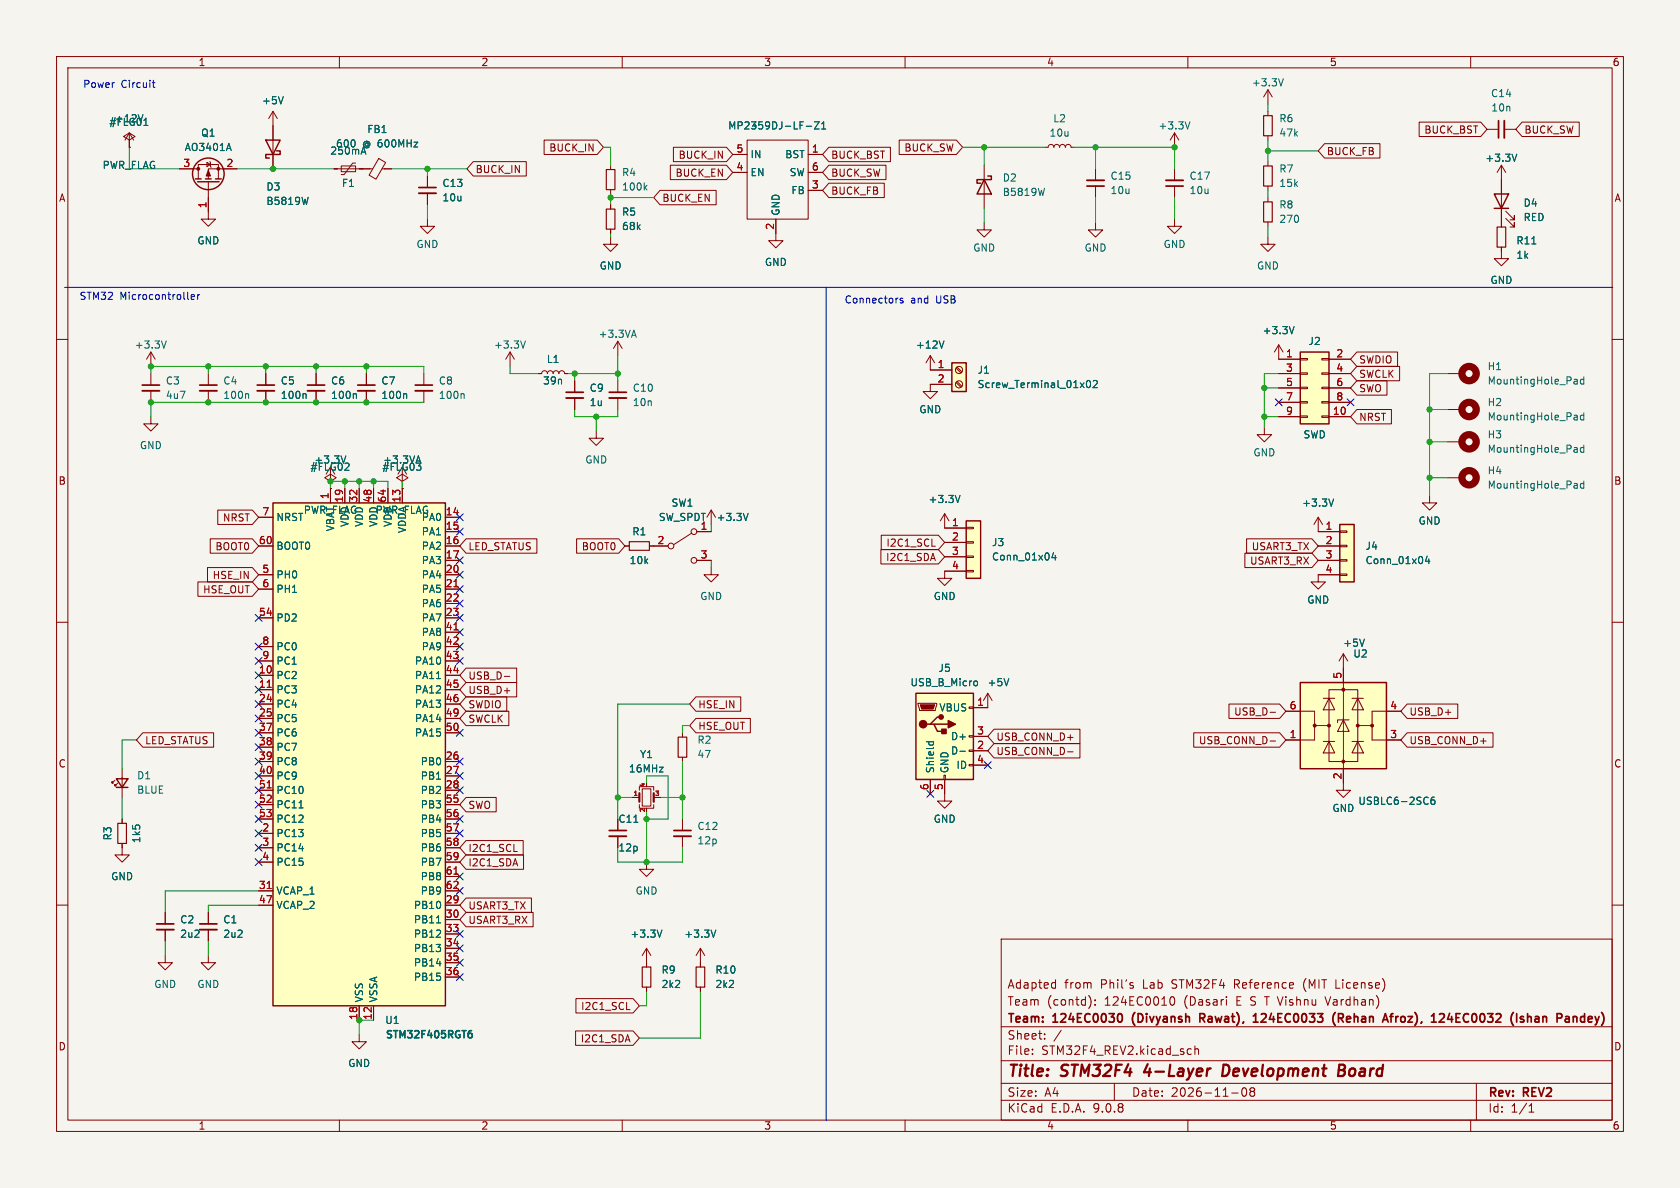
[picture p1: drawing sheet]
<svg xmlns="http://www.w3.org/2000/svg" width="297mm" height="210mm" viewBox="0 0 297 210" stroke-linecap="round" stroke-linejoin="round" font-family="sans-serif">
<path d="M0 0h297v210h-297z" fill="#f5f4ef" stroke="#f5f4ef" stroke-width=".18"/>
<g fill="none" stroke="#840000" stroke-width=".18">
<path d="M10 10h277v190h-277zM12 12h273v186h-273zM60 10v2M110 10v2M160 10v2M210 10v2M260 10v2M59.1 29.8h6.8M60.3 29.3h2.6v1.1h-2.6zM62.9 28.8h-.5l-1.6 2.1h-.5M67 28l1.2 .7-1.7 3-1.2-.7zM67.6 29.8h1.6"/>
<path d="M75.6 38.7v1.3h1.2l-1.2 1.3-1.3-1.3h1.3M75.6 31.1v2M75.6 34.2v2M129.5 27.3h2.6M129.5 30.5h2.6M132.1 24.8h10.8v13.9h-10.8zM137.2 38.7v2.6M142.9 27.3h2.5M142.9 30.5h2.5M142.9 33.7h2.5M224.2 41.9v1.3h1.2l-1.2 1.3-1.3-1.3h1.3M10 60h2"/>
<path d="M55.9 66v2.1M55.9 69.1v2M64.8 66v2.1M64.8 69.1v2M74.9 66v2.1M74.9 69.1v2M90.2 62.2l-.8 1.3M90.2 62.2l.7 1.3M90.2 62.2v2.6M95.2 66h.6l.1-.3 .4-.2 .3 .2 .2 .3 .1-.3 .4-.2 .3 .2 .2 .3 .1-.3 .4-.2 .4 .2 .1 .3 .2-.3 .3-.2 .4 .2 .1 .3h.5M285 60h2M10 110h2"/>
<path d="M285 110h2M10 160h2M177 166h108v32h-108zM186.2 173.7l.4 .1M186.6 173.2v1.5M186.6 174.6l-.4 .1M192.7 176.3l.2 .7-.2 1M193.6 177.6v.1M193.6 176.8v.1M200.2 174.2l.2 .2-.2 .3M200.2 173.7l.1 .1M207 176.3l.2-.1a.81 .81 0 0 1 .6 .6 .81 .81 0 0 1-.3 .8l-.3 .1-.2-.1"/>
<path d="M216.8 176.2v.1M216.8 176.7v1M234.2 176.2l.5 1.5M236.2 173.2v1.5h.7M285 160h2M60 198v2M110 198v2M160 198v2M177 194.5h108M177 191.5h108M177 187.5h108M177 181.5h108"/>
<path d="M182.5 186.3v.1M182.5 185.5v.1M184.7 183.6v.1M184.7 182.8v.1M187.6 182.1l-1.3 2M197 191.5v3M210 198v2M210.2 185.4l.4 .1M210.6 186.3l-.4 .1M211.2 185.5l.3-.1 .3 .1 .1 .9M211.2 184.9v1.5M217.7 193.2h1.2"/>
<path d="M219.7 192.4a.81 .81 0 0 0 .3 1.4l.2-.1 .2-.5-.2-.8M221 192.4v.3l.2 .2M221.2 192.9l-.2 .3v.5l.2 .1 .5-.1 .1-.2-.1-.4-.2-.2M221.2 192.9h.3M221.7 192.4l.1 .3-.3 .2M260 198v2M261 191.5v6.5M270.3 196.6h.9M270.3 195.5l.4-.4v1.5"/>
</g>
<path d="M202.9 188.1l-.7 1.4h1.3M217.1 188.3l-.8-.1-.2 2h.4l.6-.3M236.7 189.2h.6M236.8 188.2h.7a.49 .49 0 0 1 .3 .5 .49 .49 0 0 1-.5 .5l.3 .1a.58 .58 0 0 1-.3 .9h-.8z" fill="none" stroke="#840000" stroke-width=".4"/>
<g fill="none" stroke="#840000" stroke-width=".3">
<path d="M74 33.1h3.1M54.4 68.1h3M63.2 68.1h3.1M73.4 68.1h3.1M197.9 179.2a.81 .81 0 0 1 .6 .6 .81 .81 0 0 1-.3 .8l-.3 .1M212.5 180l.5 .7M212.8 179.3l-.7-.1v1.5M212.8 179.9l-.7 .1M221.6 179.6l.4-.4v1.5M236 179a1.74 1.74 0 0 0 .1 2.3M237 180l.5 .7M237.5 179.5l-.3-.3h-.6v1.5"/>
<path d="M237.5 179.7l-.3 .3h-.6M245.7 179.7h.6M246.3 179.2l-.4 .2v1.3M246.8 179.7v1M247.1 179.7l-.3 .3M254.7 179.2l.5 .1 .1 .3-.9 1.1h.9M256.3 179.1l-.4 1.1h.9M269.3 179.8l-.3-.1-.2 .2v.2l.5 .2v.3h-.5M270.1 179.8l.2-.1 .3 .1 .1 .9M270.1 179.2v1.5M278.1 179.8l.2-.1 .4 .1 .1 .9M278.1 179.7v1"/>
<path d="M279.6 179.8l-.2 .2v.4l.2 .2M221.6 180.7h.8"/>
</g>
<path d="M74 34.2h3.1M54.4 69.1h3M63.2 69.1h3.1M73.4 69.1h3.1" fill="none" stroke="#840000" stroke-width=".33"/>
<path d="M64.3 26l.4 1.2M142.5 22.3h1M144 21.5h.8l-.8 1.3h.8M145.2 22.8h.8M145.2 21.9l.4-.4v1.3M62.8 69.6l.2 .2v.6M71.7 69.6l.2 .2v.6M81.9 69.6l.2 .2v.6M92.9 60.3l-.4 1.2" fill="none" stroke="#006464" stroke-width=".18"/>
<path d="M48.3 88.9h30.4v88.9h-30.4z" fill="#ffffc2"/>
<path d="M264.2 34.3h2.5l-1.3 2.5zM264.2 36.8h2.5M48.3 88.9h30.4v88.9h-30.4z" fill="none" stroke="#840000" stroke-width=".25"/>
<g fill="none" stroke="#840000" stroke-width=".18">
<path d="M224.2 28.6v.7M224.2 32.9v.8M224.2 34.9v.8M224.2 39.2v.8M262.9 22.9h2M265.4 29.2l-.7 1.3M265.4 29.2l.8 1.3M265.4 29.2v10.9M265.9 22.9h2.1M266.2 38.6l1.5 1.5v-.7v.7h-.7M266.2 37.3l1.5 1.6v-.8v.8h-.7M265.4 43.7v2h1.3l-1.3 1.3-1.2-1.3h1.2"/>
<path d="M26.7 73.7v1.2h1.2l-1.2 1.3-1.3-1.3h1.3M105.4 76.2v1.3h1.3l-1.3 1.2-1.3-1.2h1.3M226.1 61l-.8 1.2M226.1 61l.7 1.2M226.1 61v2.5M255.9 66h2.5M255.9 72.4h2.5M45.7 91.4h2.6M45.7 96.5h2.6M58.4 82.6v2.5M58.4 86.4v2.5M61 86.4v2.5"/>
<path d="M63.5 86.4v2.5M66 86.4v2.5M68.6 86.4v2.5M71.1 82.6v2.5M71.1 86.4v2.5M78.7 91.4h2.6M78.7 96.5h2.6M78.7 94h2.6M78.7 99.1h2.6M255.9 84.5h2.5M45.7 101.6h2.6M45.7 104.1h2.6"/>
<path d="M45.7 109.2h2.6M45.7 114.3h2.6M45.7 116.8h2.6M45.7 119.4h2.6M78.7 101.6h2.6M78.7 104.1h2.6M78.7 109.2h2.6M78.7 114.3h2.6M78.7 116.8h2.6M78.7 119.4h2.6M78.7 106.7h2.6M78.7 111.8h2.6"/>
<path d="M45.7 121.9h2.6M45.7 124.5h2.6M45.7 127h2.6M45.7 129.5h2.6M45.7 132.1h2.6M45.7 134.6h2.6M45.7 137.2h2.6M45.7 139.7h2.6M78.7 121.9h2.6M78.7 124.5h2.6M78.7 127h2.6M78.7 129.5h2.6"/>
<path d="M78.7 134.6h2.6M78.7 137.2h2.6M78.7 139.7h2.6M45.7 142.2h2.6M45.7 144.8h2.6M45.7 147.3h2.6M45.7 149.9h2.6M45.7 152.4h2.6M45.7 157.5h2.6M78.7 142.2h2.6M78.7 144.8h2.6M78.7 147.3h2.6"/>
<path d="M78.7 149.9h2.6M78.7 152.4h2.6M78.7 157.5h2.6M78.7 154.9h2.6M45.7 160h2.6M63.5 177.8v2.5M66 177.8v2.5M78.7 160h2.6M78.7 162.6h2.6M78.7 165.1h2.6M78.7 167.6h2.6M78.7 170.2h2.6"/>
<path d="M78.7 172.7h2.6"/>
</g>
<path d="M80.3 103.7h.7M80.3 111.3h.7M47.2 121.5h.8M47.2 139.3h.8M47.2 157.1h.8M80.3 154.5h.7" fill="none" stroke="#a90000" stroke-width=".18"/>
<g fill="none" stroke="#006464" stroke-width=".18">
<path d="M268.2 27.2l-.5 1.3M228.8 57.7l-.4 1.3M270.8 43.1h.7M278.4 67l.4 .1v.8M278.4 73.4l.4 .1v.7M278.8 67.8l-.4 .1M278.8 67.3l-.4 .1M278.8 74.2h-.4M278.8 73.7l-.4 .1M280 67.1l-.4-.1-.2 .3 .1 .5h.5M280 66.6v1.3M280 73v1.2"/>
<path d="M280 73.5l-.4-.1-.2 .2 .1 .6h.5M61.1 80.6l-.4 1.3M74 80.6l.4 1.3M278.4 85.5h.4v.8M278.8 86.2l-.4 .1M278.8 85.8h-.4M280 85v1.3M280 85.5h-.4l-.2 .2 .1 .5h.5M77.2 120h.7M52.9 142.8h.7M77.2 163.1h.7"/>
</g>
<path d="M82.9 182.7h.3l.3 .2-.1 .5h-.5M83.4 182.2l-.5 .1" fill="none" stroke="#006464" stroke-width=".25"/>
<path d="M223.4 29.3h1.5v3.6h-1.5zM223.4 35.7h1.5v3.5h-1.5zM264.7 40.1h1.5v3.6h-1.5z" fill="none" stroke="#840000" stroke-width=".2"/>
<path d="M264.9 21.3v3.1" fill="none" stroke="#840000" stroke-width=".3"/>
<path d="M265.9 21.3v3.1" fill="none" stroke="#840000" stroke-width=".33"/>
<g fill="none" stroke="#840000" stroke-width="1.3">
<circle cx="259.7" cy="66" r="1.27"/>
<circle cx="259.7" cy="72.4" r="1.27"/>
<circle cx="259.7" cy="84.5" r="1.27"/>
</g>
<path d="M229.9 62.2h5v12.7h-5z" fill="#ffffc2"/>
<g fill="none" stroke="#840000" stroke-width=".25">
<path d="M34.5 31.6h1.1M34.9 32.1h3.8M36.3 31.6h1M38.1 31.6h1M47 24.8h2.5l-1.2 2.5zM48.9 26.7h.6v.6h-2.5v.6h.6M229.9 62.2h5v12.7h-5zM20.6 137.7h2l-1 1.5zM20.6 139.2h2"/>
<circle cx="36.8" cy="30.7" r="2.79"/>
</g>
<g fill="none" stroke="#840000" stroke-width=".18">
<path d="M48.3 19.7l-.8 1.3M48.3 19.7l.7 1.3M48.3 19.7v10.1M22.9 24.8l1-.7-1-.6-1.1 .6 1.1 .7v1.2M22.9 26h.1M22.9 23.5l-.8 1.3M22.9 23.5l.7 1.3M22.9 23.5v2.5M31.7 29.8h3.4M35.1 31.6v-2.5h3.5v2.5M36.6 28.7l.6 .4-.6 .4zM36.8 32.1v6.6h1.3l-1.3 1.3-1.2-1.3h1.2"/>
<path d="M37.1 28.6l.1 .1v.8l.1 .1M41.9 29.8h-5.1v1.8M107.9 29.2v.8M107.9 33.5v.8M107.9 36.2v.8M107.9 41.9v1.3h1.3l-1.3 1.3-1.2-1.3h1.2M107.9 40.5v.8M137.2 41.3v1.2h1.2l-1.2 1.3-1.3-1.3h1.3M26.7 62.2v2.6M26.7 66v2.1M26.7 69.1v2M26.7 62.2l-.8 1.3"/>
<path d="M26.7 62.2l.7 1.3M36.8 66v2.1M36.8 69.1v2M47 66v2.1M47 69.1v2M109.2 60.3l-.7 1.3M109.2 60.3l.8 1.3M109.2 60.3v2.6M109.2 67.3v2M109.2 70.4v2M164.5 67.9v1.3h1.2l-1.2 1.3-1.3-1.3h1.3M164.5 62.9l-.8 1.2"/>
<path d="M164.5 62.9l.7 1.2M164.5 62.9v2.5M226.1 63.5h3.8M226.1 66h3.8M226.1 68.6h3.8M226.1 71.1h3.8M226.1 73.7h3.8M229.9 63.4h1.2v.2h-1.2zM229.9 65.9h1.2v.3h-1.2zM229.9 68.5h1.2v.2h-1.2zM229.9 71h1.2v.2h-1.2zM229.9 73.5h1.2v.3h-1.2z"/>
<path d="M233.7 63.4h1.2v.2h-1.2zM233.7 65.9h1.2v.3h-1.2zM233.7 68.5h1.2v.2h-1.2zM233.7 71h1.2v.2h-1.2zM233.7 73.5h1.2v.3h-1.2zM234.9 63.5h3.9M234.9 66h3.9M234.9 68.6h3.9M234.9 71.1h3.9M234.9 73.7h3.9M71.1 85.1l1-.6-1-.7-1 .7 1 .6v1.3M71.1 86.4h.1"/>
<path d="M125.7 90.2l-.7 1.2M125.7 90.2l.8 1.2M125.7 90.2v2.5M233 91.4l-.7 1.3M233 91.4l.8 1.3M233 91.4v2.6M125.7 100.3v1.3h1.3l-1.3 1.3-1.2-1.3h1.2M20.3 137.9l-.5 .5v-.2v.2h.3M20.8 138.4l-.5 .5v-.2v.2h.3M21.6 135.9v5.1M21.6 149.1v2h1.3l-1.3 1.3-1.3-1.3h1.3M21.6 144.8v.7"/>
<path d="M29.2 168.9v1.3h1.3l-1.3 1.3-1.3-1.3h1.3M29.2 161.3v2M29.2 164.3v2.1M36.8 168.9v1.3h1.3l-1.3 1.3-1.2-1.3h1.2M36.8 161.3v2M36.8 164.3v2.1M114.3 170.2v.7M114.3 174.5v.8M123.8 170.2v.7M123.8 174.5v.8M63.5 182.9v1.3h1.3l-1.3 1.2-1.3-1.2h1.3"/>
</g>
<g fill="none" stroke="#006464" stroke-width=".18">
<path d="M50.1 17.1l-.4 1.3M25.3 20.3l-.4 1.2M25.4 22.2h.8M40.5 25.3l.4 1.3M54.5 34.9l-.3 1.2M114 33.1l.4 .5M114.4 32.8l-.5 .4M111.8 59.3h.6M112.1 58.4l.4 1.2M29.4 60.3l-.4 1.2M43.8 69.6l.2 .2v.6M53.9 69.6l.2 .2v.6"/>
<path d="M166.9 60.3l-.4 1.2M132.3 90.7l-.5 1.3M235.8 88.2l-.5 1.3"/>
</g>
<g fill="#840000" stroke="#840000" stroke-width=".18">
<path d="M36.8 30.1l.4 1h-.8z"/>
<circle cx="35.1" cy="29.8" r=".25"/>
<circle cx="38.6" cy="29.8" r=".25"/>
</g>
<path d="M25.1 68.1h3.1M35.3 68.1h3.1M45.5 68.1h3M107.7 69.3h3M27.7 163.3h3M35.3 163.3h3.1" fill="none" stroke="#840000" stroke-width=".3"/>
<path d="M25.1 69.1h3.1M35.3 69.1h3.1M45.5 69.1h3M107.7 70.4h3M27.7 164.3h3M35.3 164.3h3.1" fill="none" stroke="#840000" stroke-width=".33"/>
<path d="M107.2 30h1.5v3.5h-1.5zM107.2 37h1.5v3.5h-1.5zM20.8 145.5h1.6v3.6h-1.6zM113.5 170.9h1.6v3.6h-1.6zM123.1 170.9h1.5v3.6h-1.5z" fill="none" stroke="#840000" stroke-width=".2"/>
<path d="M236.9 92.7h2.5v10.2h-2.5z" fill="#ffffc2"/>
<path d="M236.9 92.7h2.5v10.2h-2.5z" fill="none" stroke="#840000" stroke-width=".25"/>
<path d="M255.9 78.1h2.5M233 94h3.9M233 96.5h3.9M233 99.1h3.9M236.9 93.9h1.2v.2h-1.2zM236.9 96.4h1.2v.2h-1.2zM236.9 98.9h1.2v.3h-1.2zM252.7 87.6v1.3h1.3l-1.3 1.3-1.2-1.3h1.2M233 101.6h3.9M236.9 101.5h1.2v.2h-1.2z" fill="none" stroke="#840000" stroke-width=".18"/>
<path d="M278.4 79.1l.4 .1v.8M278.8 79.9l-.4 .1M278.8 79.4l-.4 .1M280 79.2l-.4-.1-.2 .2 .1 .6h.5M280 78.7v1.3M252.3 98.3l-.3 .9h.8M252.6 98.8v.8" fill="none" stroke="#006464" stroke-width=".18"/>
<circle cx="259.7" cy="78.1" r="1.27" fill="none" stroke="#840000" stroke-width="1.3"/>
<path d="M161.9 122.6h10.2v15.2h-10.2z" fill="#ffffc2"/>
<path d="M161.9 122.6h10.2v15.2h-10.2zM164.5 128h.6l.6 1.3h1.3M165.1 128h2.5M166.4 126.7h-.7l-1.2 1.3h-.7" fill="none" stroke="#840000" stroke-width=".25"/>
<g fill="none" stroke="#840000" stroke-width=".18">
<path d="M167 90.8v2.5M167 90.8l-.8 1.3M167 90.8l.8 1.3M167 101v1.2h1.3l-1.3 1.3-1.3-1.3h1.3M233 101.6v1.3h1.3l-1.3 1.2-1.2-1.2h1.2M237.5 115.6l-.8 1.2M237.5 115.6l.8 1.2M237.5 115.6v2.5M162.3 124.3h3.3v.3l-.2 1h-2.8zM164.5 137.8v2.5M166.9 137h.2v.8h-.2zM167 137.8v3.8h1.3l-1.3 1.3-1.3-1.3h1.3"/>
<path d="M171.3 125h.8v.2h-.8zM171.3 130h.8v.3h-.8zM171.3 132.6h.8v.2h-.8zM171.3 135.1h.8v.3h-.8zM172.1 125.1h2.5M172.1 130.2h2.5M172.1 132.7h2.5M172.1 135.3h2.5M237.5 138.4v1.3h1.3l-1.3 1.3-1.3-1.3h1.3"/>
</g>
<path d="M162.7 124.6h2.5l-.2 .7h-2.1z" fill="#840000" stroke="#840000" stroke-width=".18"/>
<g fill="#840000" stroke="#840000" stroke-width=".25">
<path d="M166.5 128.9h.8v.8h-.8z"/>
<path d="M167.6 127.4l1.3 .6-1.3 .7z"/>
<circle cx="163.2" cy="128" r=".63"/>
<circle cx="166.4" cy="126.7" r=".38"/>
</g>
<path d="M169.7 87.6l-.4 1.2M241.2 113l-.4 1.2M163.8 131.1h1.2M164.3 131.1l-.1 .4M165 131.1v.4M169.7 132.8h1M172.4 120.4h.3l.1 .2v.5l-.4 .1" fill="none" stroke="#006464" stroke-width=".18"/>
<path d="M229.9 120.7h15.2v15.2h-15.2z" fill="#ffffc2"/>
<path d="M174 31.8l1.3 2.5h-2.6zM174.6 31.1h.7v.7h-2.6v.6h.7M229.9 120.7h15.2v15.2h-15.2z" fill="none" stroke="#840000" stroke-width=".25"/>
<g fill="none" stroke="#840000" stroke-width=".18">
<path d="M174 29.2v7.6M207.6 38.7v1.3h1.3l-1.3 1.3-1.2-1.3h1.2M101.6 67.3v2M101.6 70.4v2M110.5 96.5h.8M114.8 96.5h3.3M122.3 94.2l-3.2 2.1M123.2 94h2.5M123.2 99.1h2.5M237.5 118.1v20.3M113 139.7v-.6h2.6v.6M113.5 139.4h1.6v3.1h-1.6z"/>
<path d="M120.6 129.5v.8M120.6 133.9v.7M174.6 122.6l-.7 1.2M174.6 122.6l.8 1.2M174.6 122.6v2.5M227.3 125.7h5.1v2.6h2.5M232.4 128.3v2.5h-5.1M233.9 123.4h2.1M233.9 131.1h2.1M234.9 121.9h5.1v12.7h-5.1zM234.9 123.4l1.1 2.1h-2.1zM234.9 131.1l1.1 2h-2.1z"/>
<path d="M237.5 127.3l1 2h-2zM238.5 127.3h-2v.5M239 123.4h2M239 131.1h2M240 123.4l1 2.1h-2zM240 131.1l1 2h-2zM242.6 128.3v2.5h5M247.6 125.7h-5v2.6h-2.6M109.2 144.8v2M109.2 147.8v2.1M111.8 141h1.2M113 142.2v.7h2.6v-.7"/>
<path d="M114.3 152.4v1.3h1.3l-1.3 1.2-1.3-1.2h1.3M115.6 141h1.2M120.6 144.8v2M120.6 147.8v2.1M114.3 167.6l-.8 1.3M114.3 167.6l.8 1.3M114.3 167.6v2.6M123.8 167.6l-.7 1.3M123.8 167.6l.8 1.3M123.8 167.6v2.6"/>
<circle cx="118.6" cy="96.5" r=".51"/>
<circle cx="122.7" cy="99.1" r=".51"/>
<circle cx="122.7" cy="94" r=".51"/>
</g>
<g fill="#840000" stroke="#840000" stroke-width=".18">
<circle cx="232.4" cy="128.3" r=".25"/>
<circle cx="234.9" cy="128.3" r=".25"/>
<circle cx="237.5" cy="121.9" r=".25"/>
<circle cx="237.5" cy="134.6" r=".25"/>
<circle cx="240" cy="128.3" r=".25"/>
<circle cx="242.6" cy="128.3" r=".25"/>
</g>
<path d="M184.7 33.3l-.3 1.3M178.3 120l-.4 1.2M112.1 145.4h.7M253.6 140.9l-.4 .1a.86 .86 0 0 0 0 1.2l.4-.1 .1-.5-.3-.2h-.2l-.2 .2M117 164.4l-.4 1.3M126.5 164.4l-.4 1.3" fill="none" stroke="#006464" stroke-width=".18"/>
<path d="M100.1 69.3h3M107.7 146.8h3M119.1 146.8h3.1" fill="none" stroke="#840000" stroke-width=".3"/>
<path d="M100.1 70.4h3M107.7 147.8h3M119.1 147.8h3.1" fill="none" stroke="#840000" stroke-width=".33"/>
<path d="M111.3 95.8h3.5v1.5h-3.5zM119.9 130.3h1.5v3.6h-1.5z" fill="none" stroke="#840000" stroke-width=".2"/>
<path d="M113 140.2v1.5M115.6 140.2v1.5" fill="none" stroke="#840000" stroke-width=".38"/>
<path d="M168.3 64.1h2.5v5.1h-2.5z" fill="#ffffc2"/>
<path d="M168.3 64.1h2.5v5.1h-2.5z" fill="none" stroke="#840000" stroke-width=".25"/>
<g fill="none" stroke="#840000" stroke-width=".18">
<path d="M174 39.4v1.2h1.3l-1.3 1.3-1.3-1.3h1.3M193.7 39.4v1.2h1.2l-1.2 1.3-1.3-1.3h1.3M164.5 65.4h3.8M164.5 67.9h3.8M169 65.1l.9 .8M169 67.6l.9 .9M169.2 64.9l.9 .8M169.2 67.4l.9 .9"/>
<circle cx="169.5" cy="67.9" r=".63"/>
<circle cx="169.5" cy="65.4" r=".63"/>
</g>
<path d="M192.2 67.4l.2-.1a.68 .68 0 0 1 .4 .6 .68 .68 0 0 1-.4 .6l-.2-.1-.1-.4zM193.3 67.4l.5-.1 .2 .3-.8 .9h.8" fill="none" stroke="#006464" stroke-width=".18"/>
<path d="M170.8 92.1h2.6v10.1h-2.6z" fill="#ffffc2"/>
<path d="M170.8 92.1h2.6v10.1h-2.6z" fill="none" stroke="#840000" stroke-width=".25"/>
<g fill="none" stroke="#840000" stroke-width=".18">
<path d="M224.2 15.9l-.8 1.2M224.2 15.9l.7 1.2M224.2 15.9v2.5M224.2 19.7v.7M22.9 26h.1M31.7 29.8h2.6M36.8 34.9v2.6M39.4 29.8h2.5M48.3 22.2v2.6M48.3 27.3v2.5M59.1 29.8h.6M63.5 29.8h1.9"/>
<path d="M67.9 29.8h1.3M75.6 31.1v2M75.6 34.2v2M83.7 28.6h9.3v2.5h-9.3l-1.2-1.3zM96.2 24.8h9.4l1.1 1.2-1.1 1.3h-9.4zM107.9 36.2v.8M116.7 33.7h9.9v2.5h-9.9l-1.1-1.3zM118.5 29.2h9.9l1.1 1.3-1.1 1.3h-9.9zM119.1 26h9.3l1.1 1.3-1.1 1.3h-9.3zM129.5 27.3h2.6M129.5 30.5h2.6M137.2 38.7v2.6"/>
<path d="M142.9 27.3h2.5M142.9 30.5h2.5M142.9 33.7h2.5M146.5 26h10.9v2.6h-10.9l-1.1-1.3zM146.5 29.2h10.1v2.6h-10.1l-1.1-1.3zM146.5 32.4h9.8v2.5h-9.8l-1.1-1.2zM159 24.8h10.1l1.1 1.2-1.1 1.3h-10.1zM184.8 26h.5l.1-.3 .4-.2 .4 .2 .1 .3 .2-.3 .3-.2 .4 .2 .1 .3 .2-.3 .3-.2 .4 .2 .1 .3 .2-.3 .3-.2 .4 .2 .2 .3h.5M193.7 29.8v2.1M193.7 32.9v2M207.6 23.5v2.5M207.6 29.8v2.1"/>
<path d="M207.6 32.9v2M207.6 23.5l-.7 1.3M207.6 23.5l.8 1.3M224.2 24v.8M234.2 25.4h9.8v2.5h-9.8l-1.2-1.2zM250.9 21.6h10.9l1.1 1.3-1.1 1.2h-10.9zM265.4 31.8v2.5M265.4 36.8v3.3M269.1 21.6h10.1v2.5h-10.1l-1.1-1.2zM107.9 40.5v.8M265.4 43.7v.8M47 66v2.1"/>
<path d="M47 69.1v2M55.9 66v2.1M55.9 69.1v2M64.8 66v2.1M64.8 69.1v2M95.2 66h.6M99.8 66h.5M101.6 67.3v2M101.6 70.4v2M164.5 65.4h3.8M164.5 67.9h3.8M223.5 75.6v1.2h1.3l-1.3 1.3-1.3-1.3h1.3"/>
<path d="M226.1 66h3.8M226.1 63.5h3.8M226.1 68.6h3.8M226.1 71.1h3.8M226.1 73.7h3.8M234.9 66h3.9M234.9 63.5h3.9M234.9 68.6h3.9M234.9 71.1h3.9M234.9 73.7h3.9M239.9 64.8h7.5v2.5h-7.5l-1.1-1.3zM239.9 62.2h7.2v2.6h-7.2l-1.1-1.3z"/>
<path d="M239.9 72.4h6.1v2.5h-6.1l-1.1-1.2zM239.9 67.3h5.3v2.6h-5.3l-1.1-1.3zM37.2 95.2h7.4l1.1 1.3-1.1 1.3h-7.4zM38.5 90.2h6.1l1.1 1.2-1.1 1.3h-6.1zM45.7 96.5h2.6M45.7 91.4h2.6M58.4 85.1l1-.6-1-.7-1 .7 1 .6v1.3M58.4 86.4h.1M58.4 86.4v2.5M61 86.4v2.5M63.5 86.4v2.5M66 86.4v2.5"/>
<path d="M68.6 86.4v2.5M71.1 86.4h.1M71.1 86.4v2.5M78.7 96.5h2.6M78.7 94h2.6M78.7 99.1h2.6M78.7 91.4h2.6M82.4 95.2h12.5v2.6h-12.5l-1.1-1.3zM101.9 95.2h7.5l1.1 1.3-1.1 1.3h-7.5zM110.5 96.5h.8M114.8 96.5h3.3M123.2 94h2.5"/>
<path d="M123.2 99.1h2.5M155.7 97.2h10.2l1.1 1.2-1.1 1.3h-10.2zM155.8 94.6h10.1l1.1 1.3-1.1 1.3h-10.1zM164.8 96.6h.6M167 93.3h3.8M167 95.9h3.8M167 98.4h3.8M170.8 93.2h1.3v.3h-1.3zM170.8 95.8h1.3v.2h-1.3zM170.8 98.3h1.3v.3h-1.3zM220.1 97.8h11.8l1.1 1.3-1.1 1.2h-11.8zM220.4 95.2h11.5l1.1 1.3-1.1 1.3h-11.5z"/>
<path d="M233 96.5h3.9M233 94h3.9M233 99.1h3.9M35 102.9h9.6l1.1 1.2-1.1 1.3h-9.6zM36.7 100.3h7.9l1.1 1.3-1.1 1.3h-7.9zM45.7 101.6h2.6M45.7 104.1h2.6M45.7 109.2h2.6M45.7 114.3h2.6M45.7 116.8h2.6M45.7 119.4h2.6M78.7 101.6h2.6"/>
<path d="M78.7 104.1h2.6M78.7 109.2h2.6M78.7 114.3h2.6M78.7 116.8h2.6M78.7 119.4h2.6M78.7 106.7h2.6M78.7 111.8h2.6M82.4 118.1h8.9v2.6h-8.9l-1.1-1.3zM89.2 119.6h.9M167 101h3.8M170.8 100.8h1.3v.3h-1.3zM233 101.6h3.9"/>
<path d="M237.5 118.1v2.6M25.2 129.5h12.6v2.6h-12.6l-1.1-1.3zM45.7 121.9h2.6M45.7 124.5h2.6M45.7 127h2.6M45.7 129.5h2.6M45.7 132.1h2.6M45.7 134.6h2.6M45.7 137.2h2.6M45.7 139.7h2.6M78.7 121.9h2.6M78.7 124.5h2.6"/>
<path d="M78.7 127h2.6M78.7 129.5h2.6M78.7 134.6h2.6M78.7 137.2h2.6M78.7 139.7h2.6M82.4 125.7h7.6v2.6h-7.6l-1.1-1.3zM82.4 123.2h7.2v2.5h-7.2l-1.1-1.2zM82.4 120.6h8.9v2.6h-8.9l-1.1-1.3zM123 127h9.7v2.5h-9.7l-1.1-1.2zM123 123.2h8v2.5h-8l-1.1-1.2zM164.5 137.8v2.5M167 137.8v2.5"/>
<path d="M172.1 125.1h2.5M172.1 130.2h2.5M172.1 132.7h2.5M172.1 135.3h2.5M175.7 131.4h15.2v2.6h-15.2l-1.1-1.3zM175.7 128.9h15.2v2.5h-15.2l-1.1-1.2zM188.7 132.9h1M211 129.5h15.2l1.1 1.3-1.1 1.3h-15.2zM217.3 124.5h8.9l1.1 1.2-1.1 1.3h-8.9zM224.5 125.9h1M224.5 131h1M227.3 125.7h2.6"/>
<path d="M227.3 130.8h2.6M237.5 135.9v2.5M245.1 125.7h2.5M245.1 130.8h2.5M248.8 124.5h8.9v2.5h-8.9l-1.2-1.3zM248.8 129.5h15.1v2.6h-15.1l-1.2-1.3zM21.6 144.8v.7M21.6 149.1v.8M45.7 142.2h2.6M45.7 144.8h2.6M45.7 147.3h2.6M45.7 149.9h2.6"/>
<path d="M45.7 152.4h2.6M45.7 157.5h2.6M78.7 142.2h2.6M78.7 144.8h2.6M78.7 147.3h2.6M78.7 149.9h2.6M78.7 152.4h2.6M78.7 157.5h2.6M78.7 154.9h2.6M82.4 141h5.3v2.5h-5.3l-1.1-1.3zM82.4 151.1h10.2v2.6h-10.2l-1.1-1.3zM82.4 148.6h10.1v2.5h-10.1l-1.1-1.2z"/>
<path d="M82.4 158.7h11.5v2.6h-11.5l-1.1-1.3zM90.9 150.5h.6M109.2 144.8v2M109.2 147.8v2.1M111.8 141h1.2M115.6 141h1.2M29.2 161.3v2M29.2 164.3v2.1M36.8 161.3v2M36.8 164.3v2.1M45.7 160h2.6M63.5 177.8v2.5"/>
<path d="M66 177.8v2.5M78.7 160h2.6M78.7 162.6h2.6M78.7 165.1h2.6M78.7 167.6h2.6M78.7 170.2h2.6M78.7 172.7h2.6M82.4 161.3h11.8v2.5h-11.8l-1.1-1.2zM101.8 176.5h10.1l1.1 1.3-1.1 1.3h-10.1zM110.8 178.5h.6M114.3 170.2v.7M114.3 174.5v.8"/>
<path d="M123.8 170.2v.7M123.8 174.5v.8M101.8 182.2h10.1l1.1 1.3-1.1 1.3h-10.1z"/>
</g>
<g fill="none" stroke="#006464" stroke-width=".18">
<path d="M50.1 17.1l-.4 1.3M226.9 13.9l-.4 1.3M25.3 20.3l-.4 1.2M25.4 22.2h.8M40.5 25.3l.4 1.3M54.5 34.9l-.3 1.2M64.3 26l.4 1.2M142.5 22.3h1M144 21.5h.8l-.8 1.3h.8M145.2 22.8h.8M145.2 21.9l.4-.4v1.3M210.4 21.5l-.5 1.3"/>
<path d="M268.2 27.2l-.5 1.3M228.8 57.7l-.4 1.3M270.8 43.1h.7M53.9 69.6l.2 .2v.6M62.8 69.6l.2 .2v.6M71.7 69.6l.2 .2v.6M166.9 60.3l-.4 1.2M192.2 67.4l.2-.1a.68 .68 0 0 1 .4 .6 .68 .68 0 0 1-.4 .6l-.2-.1-.1-.4zM193.3 67.4l.5-.1 .2 .3-.8 .9h.8M60.9 83.1h.8M61.1 80.6l-.4 1.3M61.7 82v.4"/>
<path d="M74 80.6l.4 1.3M132.3 90.7l-.5 1.3M169.7 87.6l-.4 1.2M186.3 97.7l-.3 .9h.7M186.6 98.2v.8M235.8 88.2l-.5 1.3M252.3 98.3l-.3 .9h.8M252.6 98.8v.8M77.2 120h.7M178.3 120l-.4 1.2M241.2 113l-.4 1.2M163.8 131.1h1.2"/>
<path d="M164.3 131.1l-.1 .4M165 131.1v.4M169.7 132.8h1M172.4 120.4h.3l.1 .2v.5l-.4 .1M52.9 142.8h.7M112.1 145.4h.7M253.6 140.9l-.4 .1a.86 .86 0 0 0 0 1.2l.4-.1 .1-.5-.3-.2h-.2l-.2 .2M77.2 163.1h.7M117 164.4l-.4 1.3M126.5 164.4l-.4 1.3"/>
</g>
<path d="M192.2 32.9h3M206.1 32.9h3.1" fill="none" stroke="#840000" stroke-width=".3"/>
<path d="M192.2 31.9h3M206.1 31.9h3.1" fill="none" stroke="#840000" stroke-width=".33"/>
<path d="M223.4 20.4h1.5v3.6h-1.5z" fill="none" stroke="#840000" stroke-width=".2"/>
<path d="M26.9 14.6h.5M27.1 14.2v1.1l.3 .2M11.4 50.8h273.7M33.8 52.5l.6-.1-.1-.3h-.3l-.2 .2v.6h.5M34.9 52.1v.8M35.3 52.1l-.4 .2M146 50.8v147.3M159.6 52.8l-.3-.1-.2 .2 .1 .2 .4 .1v.3h-.5" fill="none" stroke="#0000c2" stroke-width=".18"/>
<g fill="none" stroke="#009600" stroke-width=".18">
<path d="M224.2 18.4v1.3M22.9 26v3.8h8.8M41.9 29.8h17.2M69.2 29.8h13.3M75.6 29.8v1.3M75.6 36.2v2.5M106.7 26h1.2v3.2M107.9 34.3v1.9M107.9 34.9h7.7M170.2 26h14.6M174 26v3.2M174 36.8v2.6"/>
<path d="M189.9 26h17.7v3.8M193.7 26v3.8M193.7 34.9v4.5M207.6 34.9v3.8M224.2 24.8v3.8M224.2 33.7v1.2M224.2 26.7h8.8M107.9 41.3v.6M224.2 40v1.9M26.7 66v-1.2h48.2v1.2M36.8 64.8v1.2M47 64.8v1.2"/>
<path d="M55.9 64.8v1.2M64.8 64.8v1.2M74.9 71.1h-48.2v2.6M90.2 64.8v1.2h5M100.3 66h8.9M101.6 72.4v1.3h7.6v-1.3M101.6 66v1.3M105.4 73.7v2.5M109.2 62.9v4.4M223.5 73.7h2.6M223.5 68.6h2.6M226.1 66h-2.6v9.6"/>
<path d="M252.7 78.1h3.2M252.7 72.4h3.2M255.9 66h-3.2v21.6M58.4 86.4v-1.3h10.2v1.3M61 85.1v1.3M63.5 85.1v1.3M66 85.1v1.3M71.1 85.1v1.3M125.7 92.7v1.3M125.7 99.1v1.2M252.7 84.5h3.2M24.1 130.8h-2.5v5.1"/>
<path d="M114.3 138.4v-1.2h3.8v7.6h-3.8M120.6 134.6v10.2M121.9 124.5h-12.7v20.3M121.9 128.3h-1.3v1.2M21.6 141v3.8M45.7 157.5h-16.5v3.8M109.2 149.9v2.5h11.4v-2.5M109.2 141h2.6M114.3 143.5v8.9M116.8 141h3.8M29.2 166.4v2.5M36.8 166.4v2.5"/>
<path d="M45.7 160h-8.9v1.3M114.3 175.3v2.5h-1.3M123.8 175.3v8.2h-10.8M66 180.3h-2.5v2.6"/>
</g>
<g fill="none" stroke="#000084" stroke-width=".18">
<path d="M225.5 70.5l1.2 1.2M226.7 70.5l-1.2 1.2M238.2 70.5l1.2 1.2M239.4 70.5l-1.2 1.2M80.7 90.8l1.2 1.2M80.7 98.5l1.2 1.2M80.7 93.4l1.2 1.2M81.9 98.5l-1.2 1.2M81.9 93.4l-1.2 1.2M81.9 90.8l-1.2 1.2M45.1 116.2l1.2 1.2M45.1 113.7l1.2 1.2"/>
<path d="M45.1 118.8l1.2 1.2M45.1 108.6l1.2 1.2M46.3 116.2l-1.2 1.2M46.3 113.7l-1.2 1.2M46.3 118.8l-1.2 1.2M46.3 108.6l-1.2 1.2M80.7 116.2l1.2 1.2M80.7 108.6l1.2 1.2M80.7 106.1l1.2 1.2M80.7 103.5l1.2 1.2M80.7 113.7l1.2 1.2M80.7 111.2l1.2 1.2"/>
<path d="M80.7 101l1.2 1.2M81.9 103.5l-1.2 1.2M81.9 101l-1.2 1.2M81.9 108.6l-1.2 1.2M81.9 116.2l-1.2 1.2M81.9 111.2l-1.2 1.2M81.9 113.7l-1.2 1.2M81.9 106.1l-1.2 1.2M45.1 134l1.2 1.2M45.1 139.1l1.2 1.2M45.1 136.6l1.2 1.2M45.1 131.5l1.2 1.2"/>
<path d="M45.1 121.3l1.2 1.2M45.1 128.9l1.2 1.2M45.1 126.4l1.2 1.2M45.1 123.9l1.2 1.2M46.3 134l-1.2 1.2M46.3 139.1l-1.2 1.2M46.3 136.6l-1.2 1.2M46.3 131.5l-1.2 1.2M46.3 121.3l-1.2 1.2M46.3 128.9l-1.2 1.2M46.3 126.4l-1.2 1.2M46.3 123.9l-1.2 1.2"/>
<path d="M80.7 139.1l1.2 1.2M80.7 128.9l1.2 1.2M80.7 136.6l1.2 1.2M80.7 134l1.2 1.2M81.9 139.1l-1.2 1.2M81.9 128.9l-1.2 1.2M81.9 136.6l-1.2 1.2M81.9 134l-1.2 1.2M163.9 139.7l1.2 1.2M165.1 139.7l-1.2 1.2M174 134.6l1.2 1.3M175.2 134.6l-1.2 1.3"/>
<path d="M45.1 144.2l1.2 1.2M45.1 146.7l1.2 1.2M45.1 149.3l1.2 1.2M45.1 151.8l1.2 1.2M45.1 141.6l1.2 1.2M46.3 144.2l-1.2 1.2M46.3 146.7l-1.2 1.2M46.3 149.3l-1.2 1.2M46.3 151.8l-1.2 1.2M46.3 141.6l-1.2 1.2M80.7 146.7l1.2 1.2M80.7 156.9l1.2 1.2"/>
<path d="M80.7 154.3l1.2 1.2M80.7 144.2l1.2 1.2M81.9 146.7l-1.2 1.2M81.9 156.9l-1.2 1.2M81.9 154.3l-1.2 1.2M81.9 144.2l-1.2 1.2M80.7 167l1.2 1.2M80.7 164.5l1.2 1.2M80.7 172.1l1.2 1.2M80.7 169.6l1.2 1.2M81.9 167l-1.2 1.2M81.9 164.5l-1.2 1.2"/>
<path d="M81.9 172.1l-1.2 1.2M81.9 169.6l-1.2 1.2"/>
</g>
<path d="M82.9 182.7h.3l.3 .2-.1 .5h-.5M83.4 182.2l-.5 .1" fill="none" stroke="#006464" stroke-width=".25"/>
<path d="M80.3 103.7h.7M80.3 111.3h.7M47.2 121.5h.8M47.2 139.3h.8M47.2 157.1h.8M80.3 154.5h.7" fill="none" stroke="#a90000" stroke-width=".18"/>
<g fill="#009600" stroke="#009600" stroke-width=".18">
<circle cx="114.3" cy="144.8" r=".46"/>
<circle cx="120.6" cy="141" r=".46"/>
<circle cx="114.3" cy="152.4" r=".46"/>
<circle cx="109.2" cy="141" r=".46"/>
<circle cx="61" cy="85.1" r=".46"/>
<circle cx="63.5" cy="85.1" r=".46"/>
<circle cx="55.9" cy="71.1" r=".46"/>
<circle cx="66" cy="85.1" r=".46"/>
<circle cx="58.4" cy="85.1" r=".46"/>
<circle cx="63.5" cy="180.3" r=".46"/>
<circle cx="26.7" cy="71.1" r=".46"/>
<circle cx="36.8" cy="71.1" r=".46"/>
<circle cx="47" cy="64.8" r=".46"/>
<circle cx="47" cy="71.1" r=".46"/>
<circle cx="55.9" cy="64.8" r=".46"/>
<circle cx="36.8" cy="64.8" r=".46"/>
<circle cx="48.3" cy="29.8" r=".46"/>
<circle cx="26.7" cy="64.8" r=".46"/>
<circle cx="109.2" cy="66" r=".46"/>
<circle cx="107.9" cy="34.9" r=".46"/>
<circle cx="105.4" cy="73.7" r=".46"/>
<circle cx="64.8" cy="71.1" r=".46"/>
<circle cx="64.8" cy="64.8" r=".46"/>
<circle cx="101.6" cy="66" r=".46"/>
<circle cx="75.6" cy="29.8" r=".46"/>
<circle cx="224.2" cy="26.7" r=".46"/>
<circle cx="193.7" cy="26" r=".46"/>
<circle cx="174" cy="26" r=".46"/>
<circle cx="207.6" cy="26" r=".46"/>
<circle cx="223.5" cy="73.7" r=".46"/>
<circle cx="223.5" cy="68.6" r=".46"/>
<circle cx="252.7" cy="78.1" r=".46"/>
<circle cx="252.7" cy="84.5" r=".46"/>
<circle cx="252.7" cy="72.4" r=".46"/>
</g>
<g font-size="2.8" fill="#840000">
<text x="178" y="190.9">Title:</text>
<text x="187.7" y="190.9">STM32F4</text>
<text x="203.1" y="190.9">4-Layer</text>
<text x="217.7" y="190.9">Development</text>
<text x="239" y="190.9">Board</text>
</g>
<g font-size="2.1" fill="#840000">
<text x="178" y="178">Team</text>
<text x="178" y="175">Adapted</text>
<text x="185.1" y="178">(contd):</text>
<text x="188.2" y="175">from</text>
<text x="194.6" y="175">Phil's</text>
<text x="195.3" y="178">124EC0010</text>
<text x="202.2" y="175">Lab</text>
<text x="207.4" y="175">STM32F4</text>
<text x="209.5" y="178">(Dasari</text>
<text x="218.6" y="175">Reference</text>
<text x="218.8" y="178">E S T Vishnu</text>
<text x="230.9" y="175">(MIT</text>
<text x="235.3" y="178">Vardhan)</text>
<text x="236.8" y="175">License)</text>
<text x="178" y="184">Sheet:</text>
<text x="178" y="181.2">Team:</text>
<text x="186.2" y="181.2">124EC0030</text>
<text x="200.8" y="181.2">(Divyansh</text>
<text x="213.4" y="181.2">Rawat),</text>
<text x="223.5" y="181.2">124EC0033</text>
<text x="238.1" y="181.2">(Rehan</text>
<text x="247.7" y="181.2">Afroz),</text>
<text x="256.8" y="181.2">124EC0032</text>
<text x="271.4" y="181.2">(Ishan</text>
<text x="280.1" y="181.2">Pandey)</text>
<text x="178" y="186.7">File:</text>
<text x="184.1" y="186.7">STM32F4_REV2.kicad_sch</text>
<text x="178" y="196.9">KiCad</text>
<text x="178" y="194.1">Size:</text>
<text x="184.7" y="194.1">A4</text>
<text x="185.7" y="196.9">E.D.A.</text>
<text x="193.3" y="196.9">9.0.8</text>
<text x="200" y="194.1">Date:</text>
<text x="207" y="194.1">2026-11-08</text>
<text x="263" y="194.3">Rev:</text>
<text x="263" y="196.9">Id:</text>
<text x="267.1" y="196.9">1/1</text>
<text x="269.4" y="194.3">REV2</text>
</g>
<g font-size="1.8" fill="#840000">
<text x="35" y="11.9">1</text>
<text x="85" y="11.9">2</text>
<text x="135" y="11.9">3</text>
<text x="185" y="11.9">4</text>
<text x="235" y="11.9">5</text>
<text x="285" y="11.9">6</text>
<text x="251.7" y="23.8">BUCK_BST</text>
<text x="269.4" y="23.8">BUCK_SW</text>
<text x="97" y="27">BUCK_IN</text>
<text x="119.9" y="28.3">BUCK_IN</text>
<text x="146.8" y="28.3">BUCK_BST</text>
<text x="159.8" y="27">BUCK_SW</text>
<text x="234.5" y="27.6">BUCK_FB</text>
<text x="10.3" y="35.9">A</text>
<text x="84" y="30.8">BUCK_IN</text>
<text x="117" y="35.9">BUCK_EN</text>
<text x="119.3" y="31.4">BUCK_EN</text>
<text x="146.8" y="31.4">BUCK_SW</text>
<text x="146.8" y="34.6">BUCK_FB</text>
<text x="285.3" y="35.9">A</text>
<text x="240.2" y="64.5">SWDIO</text>
<text x="240.2" y="67">SWCLK</text>
<text x="240.2" y="69.5">SWO</text>
<text x="240.2" y="74.6">NRST</text>
<text x="10.3" y="85.9">B</text>
<text x="285.3" y="85.9">B</text>
<text x="39.3" y="92.4">NRST</text>
<text x="38" y="97.5">BOOT0</text>
<text x="82.7" y="97.5">LED_STATUS</text>
<text x="102.7" y="97.5">BOOT0</text>
<text x="156.5" y="99.4">I2C1_SDA</text>
<text x="156.6" y="96.8">I2C1_SCL</text>
<text x="220.9" y="100">USART3_RX</text>
<text x="221.2" y="97.5">USART3_TX</text>
<text x="35.8" y="105.1">HSE_OUT</text>
<text x="37.5" y="102.6">HSE_IN</text>
<text x="82.7" y="120.3">USB_D-</text>
<text x="82.7" y="125.4">SWDIO</text>
<text x="82.7" y="122.9">USB_D+</text>
<text x="123.3" y="125.4">HSE_IN</text>
<text x="25.6" y="131.8">LED_STATUS</text>
<text x="82.7" y="128">SWCLK</text>
<text x="123.3" y="129.2">HSE_OUT</text>
<text x="176.1" y="131.1">USB_CONN_D+</text>
<text x="211.8" y="131.8">USB_CONN_D-</text>
<text x="218.1" y="126.7">USB_D-</text>
<text x="249.1" y="126.7">USB_D+</text>
<text x="249.1" y="131.8">USB_CONN_D+</text>
<text x="10.3" y="135.9">C</text>
<text x="176.1" y="133.7">USB_CONN_D-</text>
<text x="285.3" y="135.9">C</text>
<text x="82.7" y="143.2">SWO</text>
<text x="82.7" y="153.4">I2C1_SDA</text>
<text x="82.7" y="150.8">I2C1_SCL</text>
<text x="82.7" y="161">USART3_TX</text>
<text x="82.7" y="163.5">USART3_RX</text>
<text x="102.6" y="178.8">I2C1_SCL</text>
<text x="10.3" y="185.9">D</text>
<text x="102.6" y="184.5">I2C1_SDA</text>
<text x="285.3" y="185.9">D</text>
<text x="35" y="199.9">1</text>
<text x="85" y="199.9">2</text>
<text x="135" y="199.9">3</text>
<text x="185" y="199.9">4</text>
<text x="235" y="199.9">5</text>
<text x="285" y="199.9">6</text>
</g>
<g font-size="1.8" fill="#0000c2">
<text x="14.6" y="15.6">Power</text>
<text x="21.4" y="15.6">Circuit</text>
<text x="14" y="53.1">STM32</text>
<text x="21.2" y="53.1">Microcontroller</text>
<text x="149.2" y="53.7">Connectors</text>
<text x="161" y="53.7">and</text>
<text x="165.6" y="53.7">USB</text>
</g>
<g font-size="1.8" fill="#006464">
<text x="221.2" y="15.5">+3.3V</text>
<text x="263.5" y="17.4">C14</text>
<text x="19.2" y="22.5">#FLG01</text>
<text x="20.2" y="21.8">+12V</text>
<text x="46.2" y="18.6">+5V</text>
<text x="64.8" y="23.7">FB1</text>
<text x="128.6" y="23.1">MP2359DJ-LF-Z1</text>
<text x="132.8" y="23.1">~</text>
<text x="186.1" y="21.8">L2</text>
<text x="204.7" y="23.1">+3.3V</text>
<text x="226.1" y="21.8">R6</text>
<text x="263.6" y="19.9">10n</text>
<text x="32.6" y="26.9">AO3401A</text>
<text x="35.5" y="24.4">Q1</text>
<text x="58.3" y="27.5">250mA</text>
<text x="59.3" y="26.3">600</text>
<text x="64.1" y="26.3">@ 600MHz</text>
<text x="132.6" y="28.2">IN</text>
<text x="138.7" y="28.2">BST</text>
<text x="185.4" y="24.4">10u</text>
<text x="226.1" y="24.4">47k</text>
<text x="262.5" y="28.8">+3.3V</text>
<text x="18" y="30.1">PWR_FLAG</text>
<text x="47" y="33.9">D3</text>
<text x="60.3" y="33.2">F1</text>
<text x="78.1" y="33.3">C13</text>
<text x="78.1" y="35.8">10u</text>
<text x="109.9" y="31.3">R4</text>
<text x="109.9" y="33.9">100k</text>
<text x="132.6" y="31.3">EN</text>
<text x="139.5" y="31.3">SW</text>
<text x="139.8" y="34.5">FB</text>
<text x="177.2" y="32.3">D2</text>
<text x="177.2" y="34.8">B5819W</text>
<text x="196.2" y="32">C15</text>
<text x="196.2" y="34.5">10u</text>
<text x="210.2" y="32">C17</text>
<text x="210.2" y="34.5">10u</text>
<text x="226.1" y="30.7">R7</text>
<text x="226.1" y="33.2">15k</text>
<text x="47" y="36.4">B5819W</text>
<text x="109.9" y="38.3">R5</text>
<text x="109.9" y="40.9">68k</text>
<text x="138" y="38.2" transform="rotate(-90 138 38.2)">GND</text>
<text x="226.1" y="37.1">R8</text>
<text x="226.1" y="39.6">270</text>
<text x="269.2" y="36.7">D4</text>
<text x="269.2" y="39.3">RED</text>
<text x="34.8" y="43.4">GND</text>
<text x="73.5" y="44">GND</text>
<text x="105.9" y="47.9">GND</text>
<text x="135.1" y="47.2">GND</text>
<text x="172" y="44.7">GND</text>
<text x="191.6" y="44.7">GND</text>
<text x="205.6" y="44">GND</text>
<text x="222.1" y="47.9">GND</text>
<text x="268" y="43.4">R11</text>
<text x="268" y="45.9">1k</text>
<text x="263.4" y="50.4">GND</text>
<text x="105.7" y="59.9">+3.3VA</text>
<text x="223.1" y="59.3">+3.3V</text>
<text x="23.7" y="61.8">+3.3V</text>
<text x="87.2" y="61.8">+3.3V</text>
<text x="96.6" y="64.4">L1</text>
<text x="161.8" y="61.8">+12V</text>
<text x="231.2" y="61.2">J2</text>
<text x="262.9" y="65.6">H1</text>
<text x="29.2" y="68.2">C3</text>
<text x="29.2" y="70.7">4u7</text>
<text x="39.4" y="68.2">C4</text>
<text x="39.4" y="70.7">100n</text>
<text x="49.5" y="68.2">C5</text>
<text x="49.5" y="70.7">100n</text>
<text x="58.4" y="68.2">C6</text>
<text x="58.4" y="70.7">100n</text>
<text x="67.3" y="68.2">C7</text>
<text x="67.3" y="70.7">100n</text>
<text x="77.5" y="68.2">C8</text>
<text x="77.5" y="70.7">100n</text>
<text x="95.9" y="68.2">39n</text>
<text x="104.1" y="69.4">C9</text>
<text x="104.1" y="72">1u</text>
<text x="111.8" y="69.4">C10</text>
<text x="111.8" y="72">10n</text>
<text x="172.7" y="66.3">J1</text>
<text x="172.7" y="68.8">Screw_Terminal_01x02</text>
<text x="262.9" y="68.2">MountingHole_Pad</text>
<text x="262.9" y="72">H2</text>
<text x="162.4" y="73.3">GND</text>
<text x="230.3" y="77.7">SWD</text>
<text x="262.9" y="74.5">MountingHole_Pad</text>
<text x="262.9" y="77.7">H3</text>
<text x="24.6" y="79.6">GND</text>
<text x="54.8" y="83.4">#FLG02</text>
<text x="55.5" y="82.1">+3.3V</text>
<text x="67.5" y="83.4">#FLG03</text>
<text x="67.6" y="82.1">+3.3VA</text>
<text x="103.4" y="82.1">GND</text>
<text x="221.5" y="80.9">GND</text>
<text x="262.9" y="80.2">MountingHole_Pad</text>
<text x="118.6" y="89.8">SW1</text>
<text x="164.1" y="89.1">+3.3V</text>
<text x="230.1" y="89.8">+3.3V</text>
<text x="262.9" y="84">H4</text>
<text x="262.9" y="86.6">MountingHole_Pad</text>
<text x="48.8" y="92.3">NRST</text>
<text x="53.6" y="91">PWR_FLAG</text>
<text x="59.3" y="94" transform="rotate(-90 59.3 94)">VBAT</text>
<text x="61.8" y="93.2" transform="rotate(-90 61.8 93.2)">VDD</text>
<text x="64.4" y="93.2" transform="rotate(-90 64.4 93.2)">VDD</text>
<text x="66.3" y="91">PWR_FLAG</text>
<text x="66.9" y="93.2" transform="rotate(-90 66.9 93.2)">VDD</text>
<text x="69.4" y="93.2" transform="rotate(-90 69.4 93.2)">VDD</text>
<text x="72" y="94.3" transform="rotate(-90 72 94.3)">VDDA</text>
<text x="74.5" y="92.3">PA0</text>
<text x="74.5" y="94.8">PA1</text>
<text x="111.7" y="94.8">R1</text>
<text x="116.4" y="92.3">SW_SPDT</text>
<text x="126.6" y="92.3">+3.3V</text>
<text x="250.7" y="92.9">GND</text>
<text x="48.8" y="97.4">BOOT0</text>
<text x="74.5" y="97.4">PA2</text>
<text x="74.5" y="99.9">PA3</text>
<text x="111.2" y="99.9">10k</text>
<text x="175.3" y="96.7">J3</text>
<text x="175.3" y="99.3">Conn_01x04</text>
<text x="241.3" y="97.4">J4</text>
<text x="241.3" y="99.9">Conn_01x04</text>
<text x="48.8" y="102.5">PH0</text>
<text x="48.8" y="105">PH1</text>
<text x="74.5" y="102.5">PA4</text>
<text x="74.5" y="105">PA5</text>
<text x="74.5" y="107.5">PA6</text>
<text x="123.7" y="106.3">GND</text>
<text x="165" y="106.3">GND</text>
<text x="231" y="106.9">GND</text>
<text x="48.8" y="110.1">PD2</text>
<text x="74.5" y="110.1">PA7</text>
<text x="74.5" y="112.6">PA8</text>
<text x="48.8" y="115.2">PC0</text>
<text x="48.8" y="117.7">PC1</text>
<text x="73.3" y="117.7">PA10</text>
<text x="74.5" y="115.2">PA9</text>
<text x="165.8" y="119">J5</text>
<text x="237.4" y="114.5">+5V</text>
<text x="239.2" y="116.4">U2</text>
<text x="48.8" y="120.2">PC2</text>
<text x="48.8" y="122.8">PC3</text>
<text x="48.8" y="125.3">PC4</text>
<text x="73.3" y="120.2">PA11</text>
<text x="73.3" y="122.8">PA12</text>
<text x="73.3" y="125.3">PA13</text>
<text x="160.9" y="121.5">USB_B_Micro</text>
<text x="166" y="126">VBUS</text>
<text x="174.5" y="121.5">+5V</text>
<text x="48.8" y="127.9">PC5</text>
<text x="48.8" y="130.4">PC6</text>
<text x="73.3" y="127.9">PA14</text>
<text x="73.3" y="130.4">PA15</text>
<text x="123.2" y="131.7">R2</text>
<text x="168" y="131">D+</text>
<text x="24.1" y="138">D1</text>
<text x="48.8" y="132.9">PC7</text>
<text x="48.8" y="135.5">PC8</text>
<text x="74.3" y="135.5">PB0</text>
<text x="111.1" y="136.8">16MHz</text>
<text x="113" y="134.2">Y1</text>
<text x="123.2" y="134.2">47</text>
<text x="165.3" y="136.8" transform="rotate(-90 165.3 136.8)">Shield</text>
<text x="167.9" y="136.8" transform="rotate(-90 167.9 136.8)">GND</text>
<text x="168" y="133.6">D-</text>
<text x="169" y="136.1">ID</text>
<text x="24.1" y="140.5">BLUE</text>
<text x="48.8" y="138">PC9</text>
<text x="48.8" y="140.6">PC10</text>
<text x="48.8" y="143.1">PC11</text>
<text x="74.3" y="138">PB1</text>
<text x="74.3" y="140.6">PB2</text>
<text x="74.3" y="143.1">PB3</text>
<text x="235.5" y="143.7">GND</text>
<text x="240" y="142.5">USBLC6-2SC6</text>
<text x="19.9" y="148.7" transform="rotate(-90 19.9 148.7)">R3</text>
<text x="25" y="149.1" transform="rotate(-90 25 149.1)">1k5</text>
<text x="48.8" y="145.6">PC12</text>
<text x="48.8" y="148.2">PC13</text>
<text x="74.3" y="145.6">PB4</text>
<text x="74.3" y="148.2">PB5</text>
<text x="109.2" y="145.6">C11</text>
<text x="123.2" y="146.9">C12</text>
<text x="123.2" y="149.5">12p</text>
<text x="165" y="145.6">GND</text>
<text x="19.6" y="155.8">GND</text>
<text x="48.8" y="150.7">PC14</text>
<text x="48.8" y="153.3">PC15</text>
<text x="74.3" y="150.7">PB6</text>
<text x="74.3" y="153.3">PB7</text>
<text x="74.3" y="155.8">PB8</text>
<text x="109.2" y="150.7">12p</text>
<text x="48.8" y="158.3">VCAP_1</text>
<text x="48.8" y="160.9">VCAP_2</text>
<text x="73.1" y="160.9">PB10</text>
<text x="74.3" y="158.3">PB9</text>
<text x="112.3" y="158.3">GND</text>
<text x="31.8" y="163.4">C2</text>
<text x="31.8" y="166">2u2</text>
<text x="39.4" y="163.4">C1</text>
<text x="39.4" y="166">2u2</text>
<text x="73.1" y="163.4">PB11</text>
<text x="73.1" y="166">PB12</text>
<text x="111.4" y="166">+3.3V</text>
<text x="120.9" y="166">+3.3V</text>
<text x="73.1" y="168.5">PB13</text>
<text x="73.1" y="171">PB14</text>
<text x="73.1" y="173.6">PB15</text>
<text x="116.8" y="172.3">R9</text>
<text x="126.4" y="172.3">R10</text>
<text x="27.2" y="174.9">GND</text>
<text x="34.8" y="174.9">GND</text>
<text x="64.4" y="177.3" transform="rotate(-90 64.4 177.3)">VSS</text>
<text x="66.9" y="177.3" transform="rotate(-90 66.9 177.3)">VSSA</text>
<text x="116.8" y="174.9">2k2</text>
<text x="126.4" y="174.9">2k2</text>
<text x="68" y="183.9">STM32F405RGT6</text>
<text x="68" y="181.2">U1</text>
<text x="61.5" y="188.8">GND</text>
</g>
<g font-size="1.8" fill="#a90000">
<text x="32.3" y="29.6">3</text>
<text x="39.9" y="29.6">2</text>
<text x="130.1" y="27.1">5</text>
<text x="143.4" y="27.1">1</text>
<text x="130.1" y="30.2">4</text>
<text x="143.4" y="30.2">6</text>
<text x="143.4" y="33.4">3</text>
<text x="36.6" y="36.9" transform="rotate(-90 36.6 36.9)">1</text>
<text x="136.9" y="40.7" transform="rotate(-90 136.9 40.7)">2</text>
<text x="165.7" y="65.2">1</text>
<text x="227.3" y="63.2">1</text>
<text x="227.3" y="65.8">3</text>
<text x="236.1" y="63.2">2</text>
<text x="236.1" y="65.8">4</text>
<text x="165.7" y="67.7">2</text>
<text x="227.3" y="68.3">5</text>
<text x="227.3" y="70.9">7</text>
<text x="236.1" y="68.3">6</text>
<text x="236.1" y="70.9">8</text>
<text x="227.3" y="73.4">9</text>
<text x="235.5" y="73.4">10</text>
<text x="58.2" y="88.3" transform="rotate(-90 58.2 88.3)">1</text>
<text x="60.7" y="88.9" transform="rotate(-90 60.7 88.9)">19</text>
<text x="63.2" y="88.9" transform="rotate(-90 63.2 88.9)">32</text>
<text x="65.8" y="88.9" transform="rotate(-90 65.8 88.9)">48</text>
<text x="68.3" y="88.9" transform="rotate(-90 68.3 88.9)">64</text>
<text x="70.9" y="88.9" transform="rotate(-90 70.9 88.9)">13</text>
<text x="46.3" y="91.2">7</text>
<text x="78.7" y="91.2">14</text>
<text x="78.7" y="93.7">15</text>
<text x="123.8" y="93.7">1</text>
<text x="168.2" y="93.1">1</text>
<text x="168.2" y="95.6">2</text>
<text x="234.2" y="93.7">1</text>
<text x="45.7" y="96.3">60</text>
<text x="46.3" y="101.3">5</text>
<text x="78.7" y="96.3">16</text>
<text x="78.7" y="98.8">17</text>
<text x="78.7" y="101.3">20</text>
<text x="116.1" y="96.3">2</text>
<text x="123.8" y="98.8">3</text>
<text x="168.2" y="98.2">3</text>
<text x="168.2" y="100.7">4</text>
<text x="234.2" y="96.3">2</text>
<text x="234.2" y="98.8">3</text>
<text x="234.2" y="101.3">4</text>
<text x="46.3" y="103.9">6</text>
<text x="78.7" y="103.9">21</text>
<text x="78.7" y="106.4">22</text>
<text x="45.7" y="109">54</text>
<text x="78.7" y="109">23</text>
<text x="78.7" y="111.5">41</text>
<text x="45.7" y="119.1">10</text>
<text x="46.3" y="114">8</text>
<text x="46.3" y="116.6">9</text>
<text x="78.7" y="114">42</text>
<text x="78.7" y="116.6">43</text>
<text x="78.7" y="119.1">44</text>
<text x="45.7" y="121.7">11</text>
<text x="45.7" y="124.2">24</text>
<text x="78.7" y="121.7">45</text>
<text x="78.7" y="124.2">46</text>
<text x="172.6" y="124.8">1</text>
<text x="227.9" y="125.5">6</text>
<text x="237.2" y="120.1" transform="rotate(-90 237.2 120.1)">5</text>
<text x="245.7" y="125.5">4</text>
<text x="45.7" y="126.7">25</text>
<text x="45.7" y="129.3">37</text>
<text x="45.7" y="131.8">38</text>
<text x="78.7" y="126.7">49</text>
<text x="78.7" y="129.3">50</text>
<text x="172.6" y="129.9">3</text>
<text x="227.9" y="130.6">1</text>
<text x="245.7" y="130.6">3</text>
<text x="45.7" y="134.4">39</text>
<text x="45.7" y="136.9">40</text>
<text x="78.7" y="134.4">26</text>
<text x="78.7" y="136.9">27</text>
<text x="172.6" y="132.5">2</text>
<text x="172.6" y="135">4</text>
<text x="237.2" y="137.9" transform="rotate(-90 237.2 137.9)">2</text>
<text x="45.7" y="139.4">51</text>
<text x="45.7" y="142">52</text>
<text x="78.7" y="139.4">28</text>
<text x="78.7" y="142">55</text>
<text x="164.2" y="139.8" transform="rotate(-90 164.2 139.8)">6</text>
<text x="166.8" y="139.8" transform="rotate(-90 166.8 139.8)">5</text>
<text x="45.7" y="144.5">53</text>
<text x="46.3" y="147.1">2</text>
<text x="46.3" y="149.6">3</text>
<text x="78.7" y="144.5">56</text>
<text x="78.7" y="147.1">57</text>
<text x="78.7" y="149.6">58</text>
<text x="46.3" y="152.1">4</text>
<text x="78.7" y="152.1">59</text>
<text x="78.7" y="154.7">61</text>
<text x="45.7" y="157.2">31</text>
<text x="45.7" y="159.8">47</text>
<text x="78.7" y="157.2">62</text>
<text x="78.7" y="159.8">29</text>
<text x="78.7" y="162.3">30</text>
<text x="78.7" y="164.8">33</text>
<text x="78.7" y="167.4">34</text>
<text x="78.7" y="169.9">35</text>
<text x="78.7" y="172.5">36</text>
<text x="63.2" y="180.4" transform="rotate(-90 63.2 180.4)">18</text>
<text x="65.8" y="180.4" transform="rotate(-90 65.8 180.4)">12</text>
</g>
<g font-size="1.1" fill="#a90000">
<text x="111.9" y="140.7">1</text>
<text x="114" y="143.7" transform="rotate(-90 114 143.7)">2</text>
<text x="114" y="139.3" transform="rotate(-90 114 139.3)">4</text>
<text x="115.7" y="140.7">3</text>
</g>
</svg>
